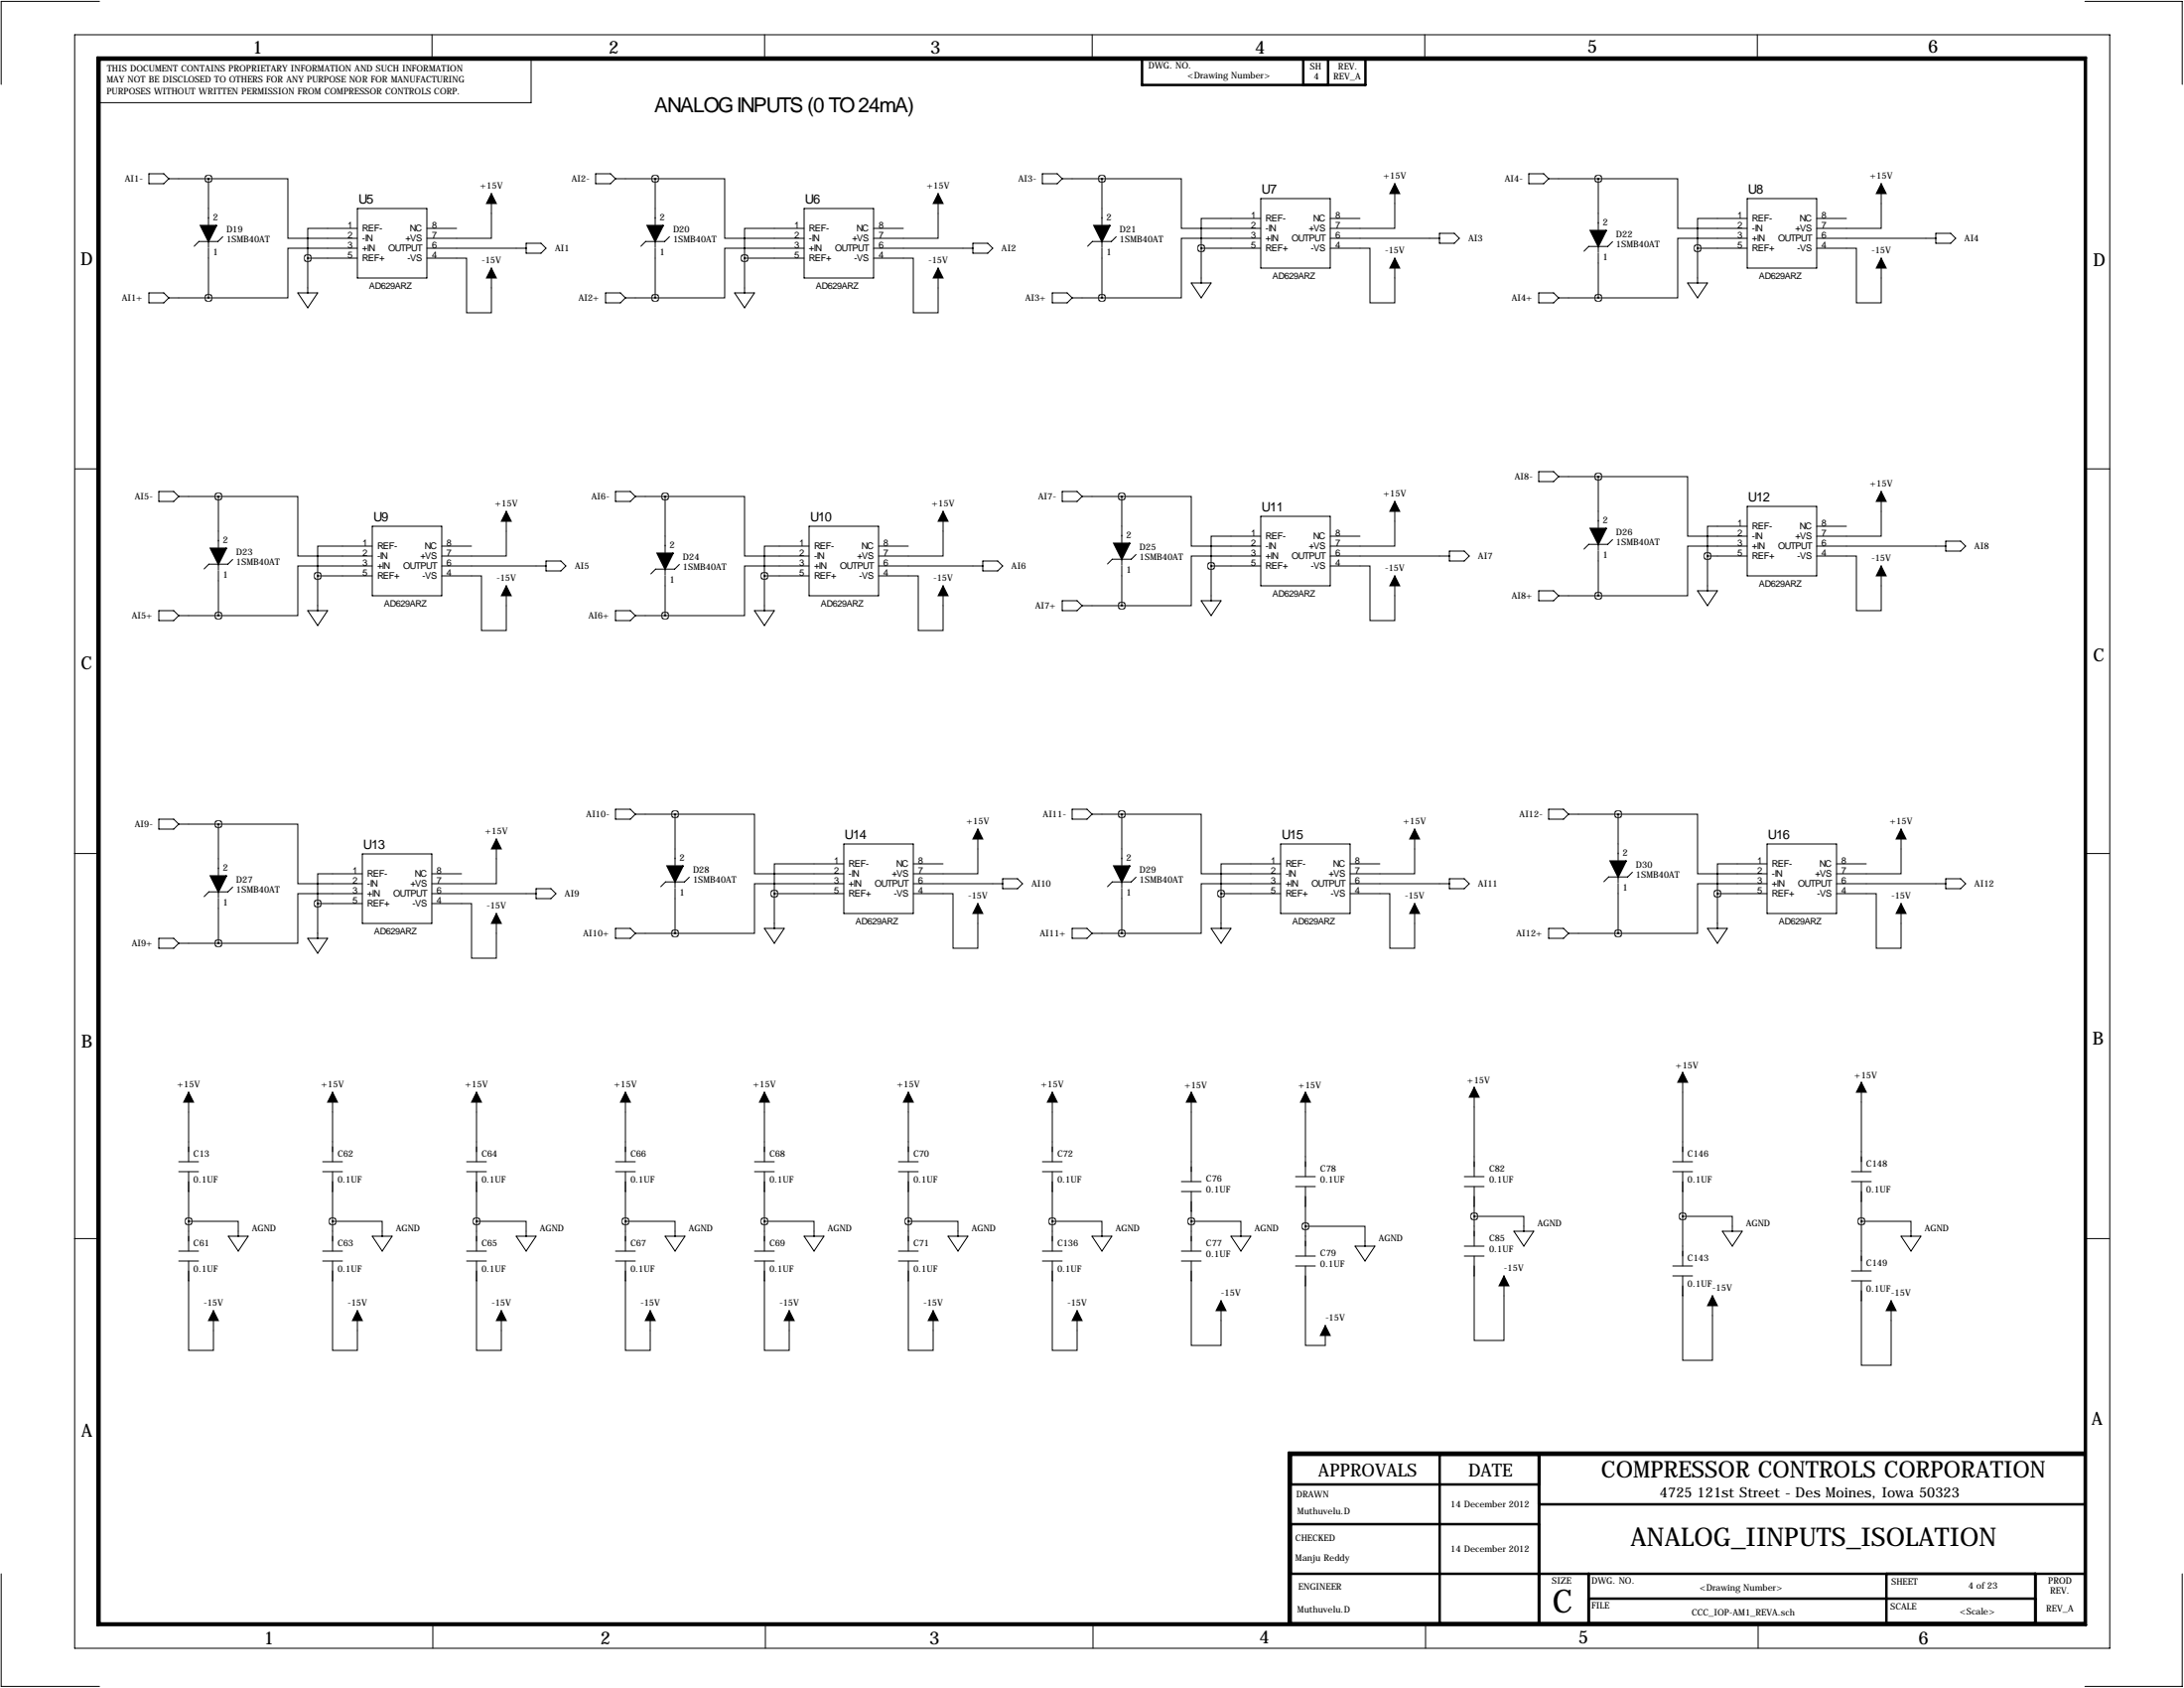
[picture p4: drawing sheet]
<svg xmlns="http://www.w3.org/2000/svg" width="559mm" height="432mm" viewBox="0 0 559 432" stroke-linecap="round" stroke-linejoin="round" font-family="sans-serif">
<g fill="none" stroke="#000" stroke-width=".25">
<path d="M19.1 8.9h520.7v412.7h-520.7zM25.5 .4h-25.2v21.2M110.5 8.9v6.3M143.1 15.2h-7.2v11.1h-110.9M195.6 8.9v6.3M279.5 8.9v6.3M364.5 8.9v6.3M449.6 8.9v6.3M533.5 .4h24.8v21.2M38.1 44.4h3.8l1.3 1.3-1.3 1.3h-3.8zM43.2 45.7h10.1M53.3 45.7h20.4v15.3h17.7"/>
<path d="M53.3 45.7v12M91.4 58.4h-12.7v7.6M91.4 53.3h17.8v17.8h-17.8zM109.2 58.4h7.6M125.7 49.5v11.5h-16.5M152.4 44.4h3.8l1.3 1.3-1.3 1.3h-3.8zM157.5 45.7h10.1M167.6 45.7h17.8v15.3h20.3M167.6 45.7v12M205.7 58.4h-15.2v7.6M205.7 53.3h17.8v17.8h-17.8zM223.5 58.4h7.6"/>
<path d="M240 49.5v11.5h-16.5M266.7 44.4h3.8l1.3 1.3-1.3 1.3h-3.8zM271.8 45.7h10.1M281.9 45.7h20.4v12.7h20.3M281.9 45.7v12M322.6 55.9h-15.3v7.6M322.6 50.8h17.8v17.8h-17.8zM340.4 55.9h7.6M356.9 47v11.4h-16.5M368.3 59.7h3.8l1.3 1.3-1.3 1.2h-3.8zM391.2 44.4h3.8l1.2 1.3-1.2 1.3h-3.8zM396.2 45.7h12.7"/>
<path d="M408.9 45.7h20.4v12.7h17.7M408.9 45.7v13.3M447 55.9h-12.7v7.6M447 50.8h17.8v17.8h-17.8zM464.8 55.9h7.6M481.3 47v11.4h-16.5M495.3 59.7h3.8l1.3 1.3-1.3 1.2h-3.8zM38.1 74.9h3.8l1.3 1.3-1.3 1.3h-3.8zM43.2 76.2h10.1M53.3 61.8v1.5M53.3 63.5v12.7M57 60.6l-1.2 1.2h-4.9l-1.2 1.2"/>
<path d="M76.2 74.9h5.1l-2.6 3.8zM78.7 66h12.7M78.7 66v8.9M91.4 63.5h-17.7v12.7h-20.4M109.2 66h10.2v14h6.3v-11.4M109.2 63.5h25.4M134.6 62.2h3.8l1.3 1.3-1.3 1.3h-3.8zM154.9 74.9h3.8l1.3 1.3-1.3 1.3h-3.8zM160 76.2h7.6M167.6 61.8v1.5M167.6 63.5v12.7M171.3 60.6l-1.2 1.2h-4.9l-1.2 1.2"/>
<path d="M188 74.9h5l-2.5 3.8zM190.5 66h15.2M190.5 66v8.9M205.7 63.5h-20.3v12.7h-17.8M223.5 66h10.2v14h6.3v-11.4M223.5 63.5h25.4M248.9 62.2h3.8l1.3 1.3-1.3 1.3h-3.8zM269.2 74.9h3.8l1.3 1.3-1.3 1.3h-3.8zM274.3 76.2h7.6M281.9 61.8v1.5M281.9 63.5v12.7M285.6 60.6l-1.2 1.2h-4.9l-1.2 1.2"/>
<path d="M304.8 72.4h5.1l-2.6 3.8zM307.3 63.5h15.3M307.3 63.5v8.9M322.6 61h-20.3v15.2h-20.4M340.4 63.5h10.1v14h6.4v-11.5M340.4 61h27.9M393.7 74.9h3.8l1.3 1.3-1.3 1.3h-3.8zM398.8 76.2h10.1M408.9 63v1.6M408.9 64.8v11.4M412.6 61.8l-1.2 1.2h-4.9l-1.2 1.3M431.8 72.4h5.1l-2.6 3.8z"/>
<path d="M434.3 63.5h12.7M434.3 63.5v8.9M447 61h-17.7v15.2h-20.4M464.8 63.5h10.2v14h6.3v-11.5M464.8 61h30.5M19.2 119.9h6.4M533.4 119.9h6.4M40.6 125.7h3.8l1.3 1.3-1.3 1.3h-3.8zM45.7 127h10.2M55.9 127h20.3v15.2h19M55.9 127v13.3M95.2 139.7h-13.9v7.6"/>
<path d="M95.2 134.6h17.8v17.8h-17.8zM113 139.7h7.6M129.5 130.8v11.4h-16.5M157.5 125.7h3.8l1.3 1.3-1.3 1.3h-3.8zM162.6 127h7.6M170.2 127h20.3v15.2h16.5M170.2 127v14.5M207 139.7h-11.4v7.6M207 134.6h17.8v17.8h-17.8zM224.8 139.7h7.6M241.3 130.8v11.4h-16.5M271.8 125.7h3.8l1.3 1.3-1.3 1.3h-3.8z"/>
<path d="M276.9 127h10.1M287 127h17.8v12.7h17.8M287 127v12M322.6 137.2h-12.7v7.6M322.6 132.1h17.8v17.8h-17.8zM340.4 137.2h7.6M356.9 128.3v11.4h-16.5M393.7 120.6h3.8l1.3 1.3-1.3 1.3h-3.8zM398.8 121.9h10.1M408.9 121.9h22.9v15.3h15.2M408.9 121.9v13.3M408.9 139.2v1.6"/>
<path d="M412.6 138l-1.2 1.2h-4.9l-1.2 1.3M447 134.6h-10.1v7.6M447 139.7h-15.2v12.7h-22.9M447 129.5h17.8v17.8h-17.8zM464.8 134.6h7.6M464.8 139.7h33M481.3 125.7v11.5h-16.5M497.8 138.4h3.8l1.3 1.3-1.3 1.3h-3.8zM40.6 156.2h3.8l1.3 1.3-1.3 1.3h-3.8zM45.7 157.5h10.2M55.9 144.3v1.5M55.9 146v11.5"/>
<path d="M59.5 143.1l-1.2 1.2h-4.9l-1.2 1.2M78.7 156.2h5.1l-2.5 3.8zM81.3 147.3h13.9M81.3 147.3v8.9M95.2 144.8h-19v12.7h-20.3M113 147.3h10.2v14h6.3v-11.4M113 144.8h26.7M139.7 143.5h3.8l1.3 1.3-1.3 1.2h-3.8zM157.5 156.2h3.8l1.3 1.3-1.3 1.3h-3.8zM162.6 157.5h7.6M170.2 145.6v1.5M170.2 147.3v10.2"/>
<path d="M173.8 144.4l-1.2 1.2h-4.9l-1.2 1.2M193 156.2h5.1l-2.5 3.8zM195.6 147.3h11.4M195.6 147.3v8.9M207 144.8h-16.5v12.7h-20.3M224.8 147.3h10.1v14h6.4v-11.4M224.8 144.8h26.7M251.5 143.5h3.8l1.2 1.3-1.2 1.2h-3.8zM271.8 153.7h3.8l1.3 1.2-1.3 1.3h-3.8zM276.9 154.9h10.1M287 143.1v1.5M287 144.8v10.1"/>
<path d="M290.7 141.8l-1.2 1.3h-4.9l-1.2 1.2M307.3 153.7h5.1l-2.5 3.8zM309.9 144.8h12.7M309.9 144.8v8.9M322.6 142.2h-17.8v12.7h-17.8M340.4 144.8h10.1v14h6.4v-11.5M340.4 142.2h30.4M370.8 141h3.8l1.3 1.2-1.3 1.3h-3.8zM393.7 151.1h3.8l1.3 1.3-1.3 1.3h-3.8zM398.8 152.4h10.1M408.9 141v11.4M434.3 151.1h5.1l-2.5 3.8z"/>
<path d="M436.9 142.2h10.1M436.9 142.2v8.9M464.8 142.2h10.2v14h6.3v-11.4M19 218.3h6.5M40.6 209.5h3.8l1.3 1.3-1.3 1.3h-3.8zM45.7 210.8h10.2M55.9 210.8h20.3v15.3h16.5M55.9 210.8v13.3M92.7 218.4h17.8v17.8h-17.8zM127 214.6v11.5h-16.5M157.5 207h3.8l1.3 1.3-1.3 1.2h-3.8zM162.6 208.3h10.1"/>
<path d="M172.7 208.3h20.3v15.2h22.9M172.7 208.3v13.2M215.9 215.9h17.8v17.8h-17.8zM250.2 212.1v11.4h-16.5M274.3 207h3.8l1.3 1.3-1.3 1.2h-3.8zM279.4 208.3h7.6M287 208.3h20.3v15.2h20.4M287 208.3v13.2M327.7 215.9h17.7v17.8h-17.7zM361.9 212.1v11.4h-16.5M396.2 207h3.8l1.3 1.3-1.3 1.2h-3.8zM401.3 208.3h12.7"/>
<path d="M414 208.3h20.3v15.2h17.8M414 208.3v12M452.1 215.9h17.8v17.8h-17.8zM486.4 212.1v11.4h-16.5M533.3 218.3h6.4M55.9 228.1v1.6M55.9 229.9v11.4M59.5 226.9l-1.2 1.2h-4.9l-1.2 1.3M81.3 231.1h11.4M81.3 231.1v8.9M92.7 223.5h-11.4v7.6M92.7 228.6h-16.5v12.7h-20.3"/>
<path d="M110.5 231.1h10.1v14h6.4v-11.4M110.5 223.5h7.6M110.5 228.6h26.7M137.2 227.3h3.8l1.2 1.3-1.2 1.3h-3.8zM157.5 237.5h3.8l1.3 1.3-1.3 1.2h-3.8zM162.6 238.8h10.1M172.7 225.6v1.5M172.7 227.3v11.5M176.4 224.4l-1.2 1.2h-4.9l-1.2 1.2M195.6 237.5h5.1l-2.6 3.8zM198.1 228.6h17.8M198.1 228.6v8.9"/>
<path d="M215.9 221h-17.8v7.6M215.9 226.1h-22.9v12.7h-20.3M233.7 228.6h10.1v14h6.4v-11.5M233.7 221h7.6M233.7 226.1h22.8M256.5 224.8h3.8l1.3 1.3-1.3 1.2h-3.8zM274.3 237.5h3.8l1.3 1.3-1.3 1.2h-3.8zM279.4 238.8h7.6M287 225.6v1.5M287 227.3v11.5M290.7 224.4l-1.2 1.2h-4.9l-1.2 1.2M309.9 237.5h5.1l-2.6 3.8z"/>
<path d="M312.4 228.6h15.3M312.4 228.6v8.9M327.7 221h-15.3v7.6M327.7 226.1h-20.4v12.7h-20.3M345.4 228.6h10.2v14h6.3v-11.5M345.4 221h7.7M345.4 226.1h25.4M370.8 224.8h3.8l1.3 1.3-1.3 1.2h-3.8zM396.2 237.5h3.8l1.3 1.3-1.3 1.2h-3.8zM401.3 238.8h12.7M414 224.3v1.6M414 226.1v12.7"/>
<path d="M417.7 223.1l-1.2 1.2h-4.9l-1.2 1.3M436.9 237.5h5.1l-2.6 3.8zM439.4 228.6h12.7M439.4 228.6v8.9M452.1 221h-12.7v7.6M452.1 226.1h-17.8v12.7h-20.3M469.9 228.6h10.2v14h6.3v-11.5M469.9 221h7.6M469.9 226.1h27.9M497.8 224.8h3.8l1.3 1.3-1.3 1.2h-3.8zM40.6 240h3.8l1.3 1.3-1.3 1.3h-3.8zM45.7 241.3h10.2"/>
<path d="M78.7 240h5.1l-2.5 3.8zM48.3 279.4v17.8M85.1 279.4v17.8M121.9 279.4v17.8M160 279.4v17.8M195.6 279.4v17.8M232.4 279.4v17.8M269.2 279.4v17.8M304.8 279.4v22.9M334 279.4v21.6M377.2 278.1v22.9M430.5 274.3v22.9"/>
<path d="M476.2 276.9v22.8M45.7 297.2h5.1M45.7 299.7h5.1M48.3 299.7v20.3M82.5 297.2h5.1M82.5 299.7h5.1M85.1 299.7v20.3M119.4 297.2h5.1M119.4 299.7h5.1M121.9 299.7v20.3M157.5 297.2h5.1M157.5 299.7h5.1"/>
<path d="M160 299.7v20.3M193 297.2h5.1M193 299.7h5.1M195.6 299.7v20.3M229.9 297.2h5M229.9 299.7h5M232.4 299.7v20.3M266.7 297.2h5.1M266.7 299.7h5.1M269.2 299.7v20.3M428 297.2h5.1M428 299.7h5.1"/>
<path d="M430.5 299.7v24.1M473.7 299.7h5.1M19 316.8h6.5M48.3 312.4h12.7v3.8M58.4 316.2h5.1l-2.5 3.8zM85.1 312.4h12.7v3.8M95.2 316.2h5.1l-2.5 3.8zM121.9 312.4h12.7v3.8M132.1 316.2h5.1l-2.6 3.8zM160 312.4h12.7v3.8M170.2 316.2h5.1l-2.6 3.8zM195.6 312.4h12.7v3.8"/>
<path d="M205.7 316.2h5.1l-2.5 3.8zM232.4 312.4h12.7v3.8M242.6 316.2h5l-2.5 3.8zM269.2 312.4h12.7v3.8M279.4 316.2h5.1l-2.6 3.8zM302.3 302.3h5M302.3 304.8h5M304.8 312.4h12.7v3.8M304.8 304.8v15.2M315 316.2h5l-2.5 3.8zM331.5 301h5M331.5 303.5h5"/>
<path d="M334 313.7h15.2v5.1M334 303.5v17.8M346.7 318.8h5.1l-2.6 3.8zM374.6 301h5.1M374.6 303.5h5.1M374.6 318.8h5.1M377.2 311.1h12.7v3.9M377.2 303.5v15.3M387.3 315h5.1l-2.5 3.8zM430.5 311.1h12.7v3.9M440.7 315h5.1l-2.6 3.8zM473.7 302.3h5.1"/>
<path d="M476.2 312.4h12.7v3.8M476.2 302.3v22.8M486.4 316.2h5.1l-2.6 3.8zM533.3 316.8h6.4M45.7 320h5.1M45.7 322.6h5.1M48.3 322.6v22.8h6.3v-10.1M82.5 320h5.1M82.5 322.6h5.1M85.1 322.6v22.8h6.3v-10.1M119.4 320h5.1M119.4 322.6h5.1"/>
<path d="M121.9 322.6v22.8h6.4v-10.1M157.5 320h5.1M157.5 322.6h5.1M160 322.6v22.8h6.4v-10.1M193 320h5.1M193 322.6h5.1M195.6 322.6v22.8h6.3v-10.1M229.9 320h5M229.9 322.6h5M232.4 322.6v22.8h6.4v-10.1M266.7 320h5.1M266.7 322.6h5.1"/>
<path d="M269.2 322.6v22.8h6.4v-10.1M302.3 320h5M302.3 322.6h5M304.8 322.6v21.6h7.6v-11.5M331.5 321.3h5M331.5 323.8h5M334 323.8v20.4h5.1v-5.1M374.6 321.3h5.1M377.2 321.3v21.6h7.6v-16.5M428 323.8h5.1M428 326.4h5.1M430.5 326.4v21.6h7.6v-16.5"/>
<path d="M473.7 325.1h5.1M473.7 327.7h5.1M476.2 327.7v21.5h7.7v-16.5M.3 402.6v28.8h25.2M110.7 415.3v6.3M195.8 415.3v6.3M279.7 415.3v6.3M364.7 415.3v6.3M449.8 415.3v6.3M558.3 402.6v28.8h-24.8"/>
</g>
<g fill="none" stroke="#000" stroke-width=".63">
<path d="M24.9 14.7h508.8v401h-508.8zM25.5 15.2h508v400.1h-508zM292.2 15h57.2v6.7h-57.2zM333.5 21.7v-6.7h6.3v6.7M330.3 379.7h63.5M368.4 372.1v43.2M393.8 372.1v43.2M533.5 372.1h-203.2v43.2M533.5 371.6h-203.8v43.7M330.3 389.9h63.5M393.8 384.8h139.7M330.3 402.6h203.2"/>
<path d="M406.5 402.6v12.7M406.5 408.9h114.3M482.7 402.6v12.7M520.8 402.6v12.7"/>
</g>
<path d="M51.3 57.7h4.1l-2.1 4.1zM165.6 57.7h4.1l-2.1 4.1zM279.9 57.7h4.1l-2.1 4.1zM406.9 59h4.1l-2.1 4zM285 139h4.1l-2.1 4.1zM406.9 135.2h4.1l-2.1 4zM53.8 140.3h4.1l-2 4zM168.1 141.5h4.1l-2 4.1zM53.8 224.1h4.1l-2 4zM170.7 221.5h4.1l-2.1 4.1zM285 221.5h4.1l-2.1 4.1zM412 220.3h4.1l-2.1 4z" fill="#000" stroke="#000" stroke-width=".38"/>
<g fill="#000" stroke="#000" stroke-width=".25">
<path d="M125.7 49.5l1.3 2.6h-2.5zM240 49.5l1.3 2.6h-2.5zM356.9 47l1.2 2.5h-2.5zM481.3 47l1.3 2.5h-2.5zM125.7 68.6l1.3 2.5h-2.5zM240 68.6l1.3 2.5h-2.5zM356.9 66l1.2 2.6h-2.5zM481.3 66l1.3 2.6h-2.5zM129.5 130.8l1.3 2.5h-2.5zM241.3 130.8l1.3 2.5h-2.6zM356.9 128.3l1.2 2.5h-2.5zM481.3 125.7l1.3 2.6h-2.5z"/>
<path d="M129.5 149.9l1.3 2.5h-2.5zM241.3 149.9l1.3 2.5h-2.6zM356.9 147.3l1.2 2.6h-2.5zM481.3 144.8l1.3 2.5h-2.5zM127 214.6l1.3 2.6h-2.6zM250.2 212.1l1.3 2.5h-2.6zM361.9 212.1l1.3 2.5h-2.5zM486.4 212.1l1.3 2.5h-2.6zM127 233.7l1.3 2.5h-2.6zM250.2 231.1l1.3 2.6h-2.6zM361.9 231.1l1.3 2.6h-2.5zM486.4 231.1l1.3 2.6h-2.6z"/>
<path d="M48.3 279.4l1.2 2.5h-2.5zM85.1 279.4l1.3 2.5h-2.6zM121.9 279.4l1.3 2.5h-2.6zM160 279.4l1.3 2.5h-2.6zM195.6 279.4l1.2 2.5h-2.5zM232.4 279.4l1.3 2.5h-2.6zM269.2 279.4l1.3 2.5h-2.5zM304.8 279.4l1.3 2.5h-2.6zM334 279.4l1.3 2.5h-2.6zM377.2 278.1l1.3 2.6h-2.6zM430.5 274.3l1.3 2.6h-2.5zM476.2 276.9l1.3 2.5h-2.5z"/>
<path d="M54.6 335.3l1.3 2.5h-2.6zM91.4 335.3l1.3 2.5h-2.5zM128.3 335.3l1.2 2.5h-2.5zM166.4 335.3l1.2 2.5h-2.5zM201.9 335.3l1.3 2.5h-2.5zM238.8 335.3l1.2 2.5h-2.5zM275.6 335.3l1.3 2.5h-2.6zM312.4 332.7l1.3 2.6h-2.6zM339.1 339.1l1.3 2.5h-2.6zM384.8 326.4l1.3 2.5h-2.6zM438.1 331.5l1.3 2.5h-2.5zM483.9 332.7l1.2 2.6h-2.5z"/>
</g>
<path d="M78.7 66a.07 .07 0 0 0 .1 0 .07 .07 0 0 0-.1 0zM434.3 63.5a.07 .07 0 0 0 .1 0 .07 .07 0 0 0-.1 0zM309.8 144.8a.07 .07 0 0 0 .1 0 .07 .07 0 0 0-.1 0zM198.1 228.6a.07 .07 0 0 0 .1 0 .07 .07 0 0 0-.1 0zM190.4 66a.1 .1 0 0 0 .2 0 .1 .1 0 0 0-.2 0zM81.2 147.3a.07 .07 0 0 0 .1 0 .07 .07 0 0 0-.1 0zM312.4 228.6a.07 .07 0 0 0 .1 0 .07 .07 0 0 0-.1 0zM307.3 63.5a.07 .07 0 0 0 .1 0 .07 .07 0 0 0-.1 0zM195.5 147.3a.07 .07 0 0 0 .1 0 .07 .07 0 0 0-.1 0zM81.2 231.1a.07 .07 0 0 0 .1 0 .07 .07 0 0 0-.1 0zM439.4 228.6a.07 .07 0 0 0 .1 0 .07 .07 0 0 0-.1 0zM48.2 312.4a.07 .07 0 0 0 .1 0 .07 .07 0 0 0-.1 0zM436.8 142.2a.07 .07 0 0 0 .1 0 .07 .07 0 0 0-.1 0zM53.3 45.7a.07 .07 0 0 0 .1 0 .07 .07 0 0 0-.1 0zM53.3 76.2a.07 .07 0 0 0 .1 0 .07 .07 0 0 0-.1 0zM167.6 45.7a.07 .07 0 0 0 .1 0 .07 .07 0 0 0-.1 0zM167.6 76.2a.07 .07 0 0 0 .1 0 .07 .07 0 0 0-.1 0zM281.9 45.7a.07 .07 0 0 0 .1 0 .07 .07 0 0 0-.1 0zM281.9 76.2a.07 .07 0 0 0 .1 0 .07 .07 0 0 0-.1 0zM408.9 45.7a.07 .07 0 0 0 .1 0 .07 .07 0 0 0-.1 0zM408.9 76.2a.07 .07 0 0 0 .1 0 .07 .07 0 0 0-.1 0zM55.8 127a.07 .07 0 0 0 .1 0 .07 .07 0 0 0-.1 0zM55.8 157.5a.07 .07 0 0 0 .1 0 .07 .07 0 0 0-.1 0zM170.1 127a.07 .07 0 0 0 .1 0 .07 .07 0 0 0-.1 0zM170.1 157.5a.07 .07 0 0 0 .1 0 .07 .07 0 0 0-.1 0zM287 127a.07 .07 0 0 0 .1 0 .07 .07 0 0 0-.1 0zM287 154.9a.07 .07 0 0 0 .1 0 .07 .07 0 0 0-.1 0zM408.9 121.9a.07 .07 0 0 0 .1 0 .07 .07 0 0 0-.1 0zM408.9 152.4a.07 .07 0 0 0 .1 0 .07 .07 0 0 0-.1 0zM55.8 210.8a.07 .07 0 0 0 .1 0 .07 .07 0 0 0-.1 0zM55.8 241.3a.07 .07 0 0 0 .1 0 .07 .07 0 0 0-.1 0zM172.7 208.3a.07 .07 0 0 0 .1 0 .07 .07 0 0 0-.1 0zM172.7 238.8a.07 .07 0 0 0 .1 0 .07 .07 0 0 0-.1 0zM287 208.3a.07 .07 0 0 0 .1 0 .07 .07 0 0 0-.1 0zM287 238.8a.07 .07 0 0 0 .1 0 .07 .07 0 0 0-.1 0zM414 208.3a.07 .07 0 0 0 .1 0 .07 .07 0 0 0-.1 0zM414 238.8a.07 .07 0 0 0 .1 0 .07 .07 0 0 0-.1 0zM85 312.4a.1 .1 0 0 0 .2 0 .1 .1 0 0 0-.2 0zM121.9 312.4a.07 .07 0 0 0 .1 0 .07 .07 0 0 0-.1 0zM160 312.4a.07 .07 0 0 0 .1 0 .07 .07 0 0 0-.1 0zM195.5 312.4a.07 .07 0 0 0 .1 0 .07 .07 0 0 0-.1 0zM232.3 312.4a.1 .1 0 0 0 .2 0 .1 .1 0 0 0-.2 0zM269.2 312.4a.07 .07 0 0 0 .1 0 .07 .07 0 0 0-.1 0zM304.7 312.4a.1 .1 0 0 0 .2 0 .1 .1 0 0 0-.2 0zM333.9 313.7a.1 .1 0 0 0 .2 0 .1 .1 0 0 0-.2 0zM430.5 311.2a.07 .07 0 0 0 .1 0 .07 .07 0 0 0-.1 0zM476.2 312.4a.07 .07 0 0 0 .1 0 .07 .07 0 0 0-.1 0zM377.1 311.1a.1 .1 0 0 0 .2 0 .1 .1 0 0 0-.2 0z" fill="#000" stroke="#000" stroke-width="1.9"/>
<text font-size="8.2" x="397.2" y="412.6">C</text>
<text font-size="6.6" x="417.2" y="395.5">ANALOG_IINPUTS_ISOLATION</text>
<text font-size="5.9" x="409.7" y="378">COMPRESSOR CONTROLS CORPORATION</text>
<text font-size="5.3" x="167.4" y="28.7">ANALOG INPUTS (0 TO 24mA)</text>
<g font-size="4.6">
<text x="64.6" y="13.7">1</text>
<text x="155.8" y="13.7">2</text>
<text x="238" y="13.7">3</text>
<text x="321.1" y="13.7">4</text>
<text x="406.1" y="13.5">5</text>
<text x="493.3" y="13.5">6</text>
<text x="20.6" y="67.9">D</text>
<text x="535.6" y="68.1">D</text>
<text x="20.7" y="171.1">C</text>
<text x="535.5" y="169.2">C</text>
<text x="20.8" y="268.1">B</text>
<text x="535.4" y="267.2">B</text>
<text x="535.2" y="364.5">A</text>
<text x="20.8" y="367.5">A</text>
<text x="337.3" y="377.7">APPROVALS</text>
<text x="375.7" y="377.7">DATE</text>
<text x="67.5" y="420.6">1</text>
<text x="153.6" y="420.6">2</text>
<text x="237.8" y="420.6">3</text>
<text x="322.2" y="420.5">4</text>
<text x="403.9" y="420.4">5</text>
<text x="490.9" y="420.6">6</text>
</g>
<text font-size="3.6" x="424.7" y="383">4725 121st Street - Des Moines, Iowa 50323</text>
<g font-size="3.3">
<text x="91.7" y="52.1">U5</text>
<text x="206" y="52.1">U6</text>
<text x="322.8" y="49.5">U7</text>
<text x="447.3" y="49.5">U8</text>
<text x="322.8" y="130.8">U11</text>
<text x="447.3" y="128.3">U12</text>
<text x="95.5" y="133.4">U9</text>
<text x="207.3" y="133.4">U10</text>
<text x="216.2" y="214.6">U14</text>
<text x="327.9" y="214.6">U15</text>
<text x="452.4" y="214.6">U16</text>
<text x="93" y="217.2">U13</text>
</g>
<g font-size="2.4">
<text x="54.5" y="56.4">2</text>
<text x="88.9" y="58.4">1</text>
<text x="92.7" y="59.2">REF-</text>
<text x="104.8" y="59.2">NC</text>
<text x="110.5" y="58.4">8</text>
<text x="168.8" y="56.4">2</text>
<text x="203.2" y="58.4">1</text>
<text x="207" y="59.2">REF-</text>
<text x="219.1" y="59.2">NC</text>
<text x="224.8" y="58.4">8</text>
<text x="283.1" y="56.4">2</text>
<text x="320.1" y="55.9">1</text>
<text x="320.1" y="58.4">2</text>
<text x="323.8" y="56.7">REF-</text>
<text x="323.8" y="59.2">-IN</text>
<text x="334.9" y="59.2">+VS</text>
<text x="336" y="56.7">NC</text>
<text x="341.6" y="58.4">7</text>
<text x="341.6" y="55.9">8</text>
<text x="410.1" y="57.7">2</text>
<text x="444.5" y="55.9">1</text>
<text x="444.5" y="58.4">2</text>
<text x="448.3" y="56.7">REF-</text>
<text x="448.3" y="59.2">-IN</text>
<text x="459.3" y="59.2">+VS</text>
<text x="460.4" y="56.7">NC</text>
<text x="466.1" y="58.4">7</text>
<text x="466.1" y="55.9">8</text>
<text x="54.5" y="65.2">1</text>
<text x="88.9" y="61">2</text>
<text x="88.9" y="63.5">3</text>
<text x="92.7" y="61.8">-IN</text>
<text x="92.7" y="64.3">+IN</text>
<text x="99.4" y="64.3">OUTPUT</text>
<text x="103.7" y="61.8">+VS</text>
<text x="110.5" y="63.5">6</text>
<text x="110.5" y="61">7</text>
<text x="168.8" y="65.2">1</text>
<text x="203.2" y="61">2</text>
<text x="203.2" y="63.5">3</text>
<text x="207" y="61.8">-IN</text>
<text x="207" y="64.3">+IN</text>
<text x="213.7" y="64.3">OUTPUT</text>
<text x="218" y="61.8">+VS</text>
<text x="224.8" y="63.5">6</text>
<text x="224.8" y="61">7</text>
<text x="283.1" y="65.2">1</text>
<text x="320.1" y="61">3</text>
<text x="320.1" y="63.5">5</text>
<text x="323.8" y="61.8">+IN</text>
<text x="323.8" y="64.3">REF+</text>
<text x="330.5" y="61.8">OUTPUT</text>
<text x="335.4" y="64.3">-VS</text>
<text x="341.6" y="63.5">4</text>
<text x="341.6" y="61">6</text>
<text x="444.5" y="61">3</text>
<text x="444.5" y="63.5">5</text>
<text x="448.3" y="61.8">+IN</text>
<text x="448.3" y="64.3">REF+</text>
<text x="455" y="61.8">OUTPUT</text>
<text x="459.9" y="64.3">-VS</text>
<text x="466.1" y="63.5">4</text>
<text x="466.1" y="61">6</text>
<text x="88.9" y="66">5</text>
<text x="92.7" y="66.8">REF+</text>
<text x="104.3" y="66.8">-VS</text>
<text x="110.5" y="66">4</text>
<text x="203.2" y="66">5</text>
<text x="207" y="66.8">REF+</text>
<text x="218.6" y="66.8">-VS</text>
<text x="224.8" y="66">4</text>
<text x="410.1" y="66.4">1</text>
<text x="288.2" y="137.7">2</text>
<text x="320.1" y="137.2">1</text>
<text x="323.8" y="138">REF-</text>
<text x="336" y="138">NC</text>
<text x="341.6" y="137.2">8</text>
<text x="410.1" y="133.9">2</text>
<text x="444.5" y="134.6">1</text>
<text x="444.5" y="137.2">2</text>
<text x="448.3" y="135.4">REF-</text>
<text x="448.3" y="138">-IN</text>
<text x="459.3" y="138">+VS</text>
<text x="460.4" y="135.4">NC</text>
<text x="466.1" y="137.2">7</text>
<text x="466.1" y="134.6">8</text>
<text x="57.1" y="138.9">2</text>
<text x="92.8" y="139.7">1</text>
<text x="92.8" y="142.2">2</text>
<text x="96.5" y="140.5">REF-</text>
<text x="96.5" y="143">-IN</text>
<text x="107.5" y="143">+VS</text>
<text x="108.6" y="140.5">NC</text>
<text x="114.3" y="142.2">7</text>
<text x="114.3" y="139.7">8</text>
<text x="171.4" y="140.2">2</text>
<text x="204.5" y="139.7">1</text>
<text x="204.5" y="142.2">2</text>
<text x="208.3" y="140.5">REF-</text>
<text x="208.3" y="143">-IN</text>
<text x="219.3" y="143">+VS</text>
<text x="220.4" y="140.5">NC</text>
<text x="226.1" y="142.2">7</text>
<text x="226.1" y="139.7">8</text>
<text x="320.1" y="139.7">2</text>
<text x="320.1" y="142.2">3</text>
<text x="323.8" y="140.5">-IN</text>
<text x="323.8" y="143">+IN</text>
<text x="330.5" y="143">OUTPUT</text>
<text x="334.9" y="140.5">+VS</text>
<text x="341.6" y="142.2">6</text>
<text x="341.6" y="139.7">7</text>
<text x="410.1" y="142.6">1</text>
<text x="444.5" y="139.7">3</text>
<text x="444.5" y="142.2">5</text>
<text x="448.3" y="140.5">+IN</text>
<text x="448.3" y="143">REF+</text>
<text x="455" y="140.5">OUTPUT</text>
<text x="459.9" y="143">-VS</text>
<text x="466.1" y="142.2">4</text>
<text x="466.1" y="139.7">6</text>
<text x="57.1" y="147.7">1</text>
<text x="92.8" y="144.8">3</text>
<text x="92.8" y="147.3">5</text>
<text x="96.5" y="145.6">+IN</text>
<text x="96.5" y="148.1">REF+</text>
<text x="103.2" y="145.6">OUTPUT</text>
<text x="108.1" y="148.1">-VS</text>
<text x="114.3" y="147.3">4</text>
<text x="114.3" y="144.8">6</text>
<text x="171.4" y="149">1</text>
<text x="204.5" y="144.8">3</text>
<text x="204.5" y="147.3">5</text>
<text x="208.3" y="145.6">+IN</text>
<text x="208.3" y="148.1">REF+</text>
<text x="215" y="145.6">OUTPUT</text>
<text x="219.9" y="148.1">-VS</text>
<text x="226.1" y="147.3">4</text>
<text x="226.1" y="144.8">6</text>
<text x="288.2" y="146.4">1</text>
<text x="320.1" y="144.8">5</text>
<text x="323.8" y="145.6">REF+</text>
<text x="335.4" y="145.6">-VS</text>
<text x="341.6" y="144.8">4</text>
<text x="173.9" y="220.2">2</text>
<text x="213.4" y="221">1</text>
<text x="217.2" y="221.8">REF-</text>
<text x="229.3" y="221.8">NC</text>
<text x="234.9" y="221">8</text>
<text x="288.2" y="220.2">2</text>
<text x="325.2" y="221">1</text>
<text x="328.9" y="221.8">REF-</text>
<text x="341" y="221.8">NC</text>
<text x="346.7" y="221">8</text>
<text x="415.2" y="218.9">2</text>
<text x="449.6" y="221">1</text>
<text x="453.4" y="221.8">REF-</text>
<text x="465.5" y="221.8">NC</text>
<text x="471.2" y="221">8</text>
<text x="57.1" y="222.8">2</text>
<text x="90.2" y="223.5">1</text>
<text x="90.2" y="226.1">2</text>
<text x="94" y="224.3">REF-</text>
<text x="94" y="226.9">-IN</text>
<text x="105" y="226.9">+VS</text>
<text x="106.1" y="224.3">NC</text>
<text x="111.8" y="226.1">7</text>
<text x="111.8" y="223.5">8</text>
<text x="213.4" y="223.5">2</text>
<text x="213.4" y="226.1">3</text>
<text x="217.2" y="224.3">-IN</text>
<text x="217.2" y="226.9">+IN</text>
<text x="223.9" y="226.9">OUTPUT</text>
<text x="228.2" y="224.3">+VS</text>
<text x="234.9" y="226.1">6</text>
<text x="234.9" y="223.5">7</text>
<text x="325.2" y="223.5">2</text>
<text x="325.2" y="226.1">3</text>
<text x="328.9" y="224.3">-IN</text>
<text x="328.9" y="226.9">+IN</text>
<text x="335.6" y="226.9">OUTPUT</text>
<text x="340" y="224.3">+VS</text>
<text x="346.7" y="226.1">6</text>
<text x="346.7" y="223.5">7</text>
<text x="415.2" y="227.7">1</text>
<text x="449.6" y="223.5">2</text>
<text x="449.6" y="226.1">3</text>
<text x="453.4" y="224.3">-IN</text>
<text x="453.4" y="226.9">+IN</text>
<text x="460.1" y="226.9">OUTPUT</text>
<text x="464.4" y="224.3">+VS</text>
<text x="471.2" y="226.1">6</text>
<text x="471.2" y="223.5">7</text>
<text x="57.1" y="231.5">1</text>
<text x="90.2" y="228.6">3</text>
<text x="90.2" y="231.1">5</text>
<text x="94" y="229.4">+IN</text>
<text x="94" y="231.9">REF+</text>
<text x="100.7" y="229.4">OUTPUT</text>
<text x="105.6" y="231.9">-VS</text>
<text x="111.8" y="231.1">4</text>
<text x="111.8" y="228.6">6</text>
<text x="173.9" y="229">1</text>
<text x="213.4" y="228.6">5</text>
<text x="217.2" y="229.4">REF+</text>
<text x="228.7" y="229.4">-VS</text>
<text x="234.9" y="228.6">4</text>
<text x="288.2" y="229">1</text>
<text x="325.2" y="228.6">5</text>
<text x="328.9" y="229.4">REF+</text>
<text x="340.5" y="229.4">-VS</text>
<text x="346.7" y="228.6">4</text>
<text x="449.6" y="228.6">5</text>
<text x="453.4" y="229.4">REF+</text>
<text x="465" y="229.4">-VS</text>
<text x="471.2" y="228.6">4</text>
</g>
<g font-size="2.3">
<text x="293.8" y="17.6">DWG. NO.</text>
<text x="335.2" y="17.7">SH</text>
<text x="342.4" y="17.8">REV.</text>
<text x="27.3" y="21.1">MAY NOT BE DISCLOSED TO OTHERS FOR ANY PURPOSE NOR FOR MANUFACTURING</text>
<text x="27.4" y="18.3">THIS DOCUMENT CONTAINS PROPRIETARY INFORMATION AND SUCH INFORMATION</text>
<text x="303.8" y="20.1">&lt;Drawing Number&gt;</text>
<text x="336.1" y="20.4">4</text>
<text x="341.2" y="20.4">REV_A</text>
<text x="27.3" y="24.2">PURPOSES WITHOUT WRITTEN PERMISSION FROM COMPRESSOR CONTROLS CORP.</text>
<text x="32" y="46.5">AI1-</text>
<text x="146.3" y="46.5">AI2-</text>
<text x="260.6" y="46.5">AI3-</text>
<text x="354" y="45.7">+15V</text>
<text x="385" y="46.5">AI4-</text>
<text x="478.4" y="45.7">+15V</text>
<text x="122.8" y="48.3">+15V</text>
<text x="237.1" y="48.3">+15V</text>
<text x="57.9" y="59.5">D19</text>
<text x="172.2" y="59.5">D20</text>
<text x="286.5" y="59.5">D21</text>
<text x="57.9" y="62.1">1SMB40AT</text>
<text x="142" y="64.3">AI1</text>
<text x="172.2" y="62.1">1SMB40AT</text>
<text x="256.3" y="64.3">AI2</text>
<text x="286.5" y="62.1">1SMB40AT</text>
<text x="354.4" y="64.8">-15V</text>
<text x="375.7" y="61.8">AI3</text>
<text x="413.5" y="60.8">D22</text>
<text x="413.5" y="63.3">1SMB40AT</text>
<text x="478.8" y="64.8">-15V</text>
<text x="502.7" y="61.8">AI4</text>
<text x="123.2" y="67.3">-15V</text>
<text x="237.5" y="67.3">-15V</text>
<text x="325.6" y="71.4">AD629ARZ</text>
<text x="450.1" y="71.4">AD629ARZ</text>
<text x="31.2" y="77">AI1+</text>
<text x="94.5" y="73.9">AD629ARZ</text>
<text x="148" y="77">AI2+</text>
<text x="208.8" y="73.9">AD629ARZ</text>
<text x="262.3" y="77">AI3+</text>
<text x="386.8" y="77">AI4+</text>
<text x="387.6" y="122.7">AI8-</text>
<text x="478.4" y="124.5">+15V</text>
<text x="34.5" y="127.8">AI5-</text>
<text x="126.6" y="129.5">+15V</text>
<text x="151.3" y="127.8">AI6-</text>
<text x="238.4" y="129.5">+15V</text>
<text x="265.6" y="127.8">AI7-</text>
<text x="354" y="127">+15V</text>
<text x="413.5" y="137">D26</text>
<text x="60.5" y="142.1">D23</text>
<text x="174.8" y="143.3">D24</text>
<text x="291.6" y="140.8">D25</text>
<text x="291.6" y="143.3">1SMB40AT</text>
<text x="378.2" y="143">AI7</text>
<text x="413.5" y="139.5">1SMB40AT</text>
<text x="478.8" y="143.5">-15V</text>
<text x="505.2" y="140.5">AI8</text>
<text x="60.5" y="144.6">1SMB40AT</text>
<text x="127" y="148.6">-15V</text>
<text x="147.1" y="145.6">AI5</text>
<text x="174.8" y="145.9">1SMB40AT</text>
<text x="238.8" y="148.6">-15V</text>
<text x="258.8" y="145.6">AI6</text>
<text x="354.4" y="146.1">-15V</text>
<text x="98.3" y="155.2">AD629ARZ</text>
<text x="210.1" y="155.2">AD629ARZ</text>
<text x="264.9" y="155.7">AI7+</text>
<text x="325.6" y="152.7">AD629ARZ</text>
<text x="386.8" y="153.2">AI8+</text>
<text x="450.1" y="150.1">AD629ARZ</text>
<text x="33.7" y="158.3">AI5+</text>
<text x="150.6" y="158.3">AI6+</text>
<text x="150" y="209.1">AI10-</text>
<text x="266.9" y="209.1">AI11-</text>
<text x="388.8" y="209.1">AI12-</text>
<text x="34.5" y="211.6">AI9-</text>
<text x="124.1" y="213.4">+15V</text>
<text x="247.3" y="210.8">+15V</text>
<text x="359.1" y="210.8">+15V</text>
<text x="483.5" y="210.8">+15V</text>
<text x="60.5" y="225.9">D27</text>
<text x="177.3" y="223.4">D28</text>
<text x="177.3" y="225.9">1SMB40AT</text>
<text x="263.9" y="226.9">AI10</text>
<text x="291.6" y="223.4">D29</text>
<text x="291.6" y="225.9">1SMB40AT</text>
<text x="378.2" y="226.9">AI11</text>
<text x="418.6" y="222.1">D30</text>
<text x="418.6" y="224.6">1SMB40AT</text>
<text x="505.2" y="226.9">AI12</text>
<text x="60.5" y="228.4">1SMB40AT</text>
<text x="124.5" y="232.4">-15V</text>
<text x="144.5" y="229.4">AI9</text>
<text x="247.7" y="229.9">-15V</text>
<text x="359.4" y="229.9">-15V</text>
<text x="483.9" y="229.9">-15V</text>
<text x="95.8" y="239">AD629ARZ</text>
<text x="149.2" y="239.6">AI10+</text>
<text x="218.9" y="236.5">AD629ARZ</text>
<text x="266.1" y="239.6">AI11+</text>
<text x="330.7" y="236.5">AD629ARZ</text>
<text x="388" y="239.6">AI12+</text>
<text x="455.2" y="236.5">AD629ARZ</text>
<text x="33.7" y="242.1">AI9+</text>
<text x="428.8" y="273.3">+15V</text>
<text x="474.5" y="275.8">+15V</text>
<text x="45.4" y="278.1">+15V</text>
<text x="82.2" y="278.1">+15V</text>
<text x="119" y="278.1">+15V</text>
<text x="157.1" y="278.1">+15V</text>
<text x="192.7" y="278.1">+15V</text>
<text x="229.5" y="278.1">+15V</text>
<text x="266.3" y="278.1">+15V</text>
<text x="303" y="278.4">+15V</text>
<text x="332.2" y="278.4">+15V</text>
<text x="375.4" y="277.1">+15V</text>
<text x="49.5" y="295.9">C13</text>
<text x="86.4" y="295.9">C62</text>
<text x="123.2" y="295.9">C64</text>
<text x="161.3" y="295.9">C66</text>
<text x="196.8" y="295.9">C68</text>
<text x="233.7" y="295.9">C70</text>
<text x="270.5" y="295.9">C72</text>
<text x="337.8" y="299.7">C78</text>
<text x="381" y="299.7">C82</text>
<text x="431.8" y="295.9">C146</text>
<text x="477.5" y="298.4">C148</text>
<text x="49.5" y="302.6">0.1UF</text>
<text x="86.4" y="302.6">0.1UF</text>
<text x="123.2" y="302.6">0.1UF</text>
<text x="161.3" y="302.6">0.1UF</text>
<text x="196.8" y="302.6">0.1UF</text>
<text x="233.7" y="302.6">0.1UF</text>
<text x="270.5" y="302.6">0.1UF</text>
<text x="308.6" y="302.3">C76</text>
<text x="308.6" y="305.1">0.1UF</text>
<text x="337.8" y="302.6">0.1UF</text>
<text x="381" y="302.6">0.1UF</text>
<text x="431.8" y="302.6">0.1UF</text>
<text x="477.5" y="305.1">0.1UF</text>
<text x="64.5" y="315">AGND</text>
<text x="101.3" y="315">AGND</text>
<text x="138.1" y="315">AGND</text>
<text x="176.2" y="315">AGND</text>
<text x="211.8" y="315">AGND</text>
<text x="248.6" y="315">AGND</text>
<text x="285.4" y="315">AGND</text>
<text x="321" y="315">AGND</text>
<text x="352.8" y="317.5">AGND</text>
<text x="381" y="317.5">C85</text>
<text x="393.4" y="313.7">AGND</text>
<text x="446.7" y="313.7">AGND</text>
<text x="492.5" y="315">AGND</text>
<text x="49.5" y="318.8">C61</text>
<text x="86.4" y="318.8">C63</text>
<text x="123.2" y="318.8">C65</text>
<text x="161.3" y="318.8">C67</text>
<text x="196.8" y="318.8">C69</text>
<text x="233.7" y="318.8">C71</text>
<text x="270.5" y="318.8">C136</text>
<text x="308.6" y="318.8">C77</text>
<text x="308.6" y="321.7">0.1UF</text>
<text x="337.8" y="321.3">C79</text>
<text x="381" y="320.4">0.1UF</text>
<text x="431.8" y="322.6">C143</text>
<text x="477.5" y="323.8">C149</text>
<text x="49.5" y="325.5">0.1UF</text>
<text x="86.4" y="325.5">0.1UF</text>
<text x="123.2" y="325.5">0.1UF</text>
<text x="161.3" y="325.5">0.1UF</text>
<text x="196.8" y="325.5">0.1UF</text>
<text x="233.7" y="325.5">0.1UF</text>
<text x="270.5" y="325.5">0.1UF</text>
<text x="337.8" y="324.2">0.1UF</text>
<text x="384.8" y="325.1">-15V</text>
<text x="431.8" y="329.3">0.1UF</text>
<text x="52.1" y="334">-15V</text>
<text x="88.9" y="334">-15V</text>
<text x="125.8" y="334">-15V</text>
<text x="163.9" y="334">-15V</text>
<text x="199.4" y="334">-15V</text>
<text x="236.3" y="334">-15V</text>
<text x="273.1" y="334">-15V</text>
<text x="312.4" y="331.5">-15V</text>
<text x="438.1" y="330.2">-15V</text>
<text x="477.5" y="330.5">0.1UF</text>
<text x="483.9" y="331.5">-15V</text>
<text x="339.1" y="337.8">-15V</text>
<text x="331.7" y="383">DRAWN</text>
<text x="332" y="387.3">Muthuvelu.D</text>
<text x="371.2" y="385.6">14 December 2012</text>
<text x="331.5" y="394.2">CHECKED</text>
<text x="331.5" y="399.3">Manju Reddy</text>
<text x="371.2" y="397">14 December 2012</text>
<text x="332.2" y="406.7">ENGINEER</text>
<text x="397.1" y="405.1">SIZE</text>
<text x="407.2" y="405.1">DWG. NO.</text>
<text x="434.9" y="407">&lt;Drawing Number&gt;</text>
<text x="483.9" y="405.4">SHEET</text>
<text x="503.6" y="406.4">4 of 23</text>
<text x="524.1" y="405.1">PROD</text>
<text x="524.6" y="407.7">REV.</text>
<text x="332" y="412.5">Muthuvelu.D</text>
<text x="407.2" y="411.5">FILE</text>
<text x="432.8" y="413.3">CCC_IOP-AM1_REVA.sch</text>
<text x="483.7" y="411.7">SCALE</text>
<text x="501.4" y="413">&lt;Scale&gt;</text>
<text x="523.6" y="412.3">REV_A</text>
</g>
</svg>
